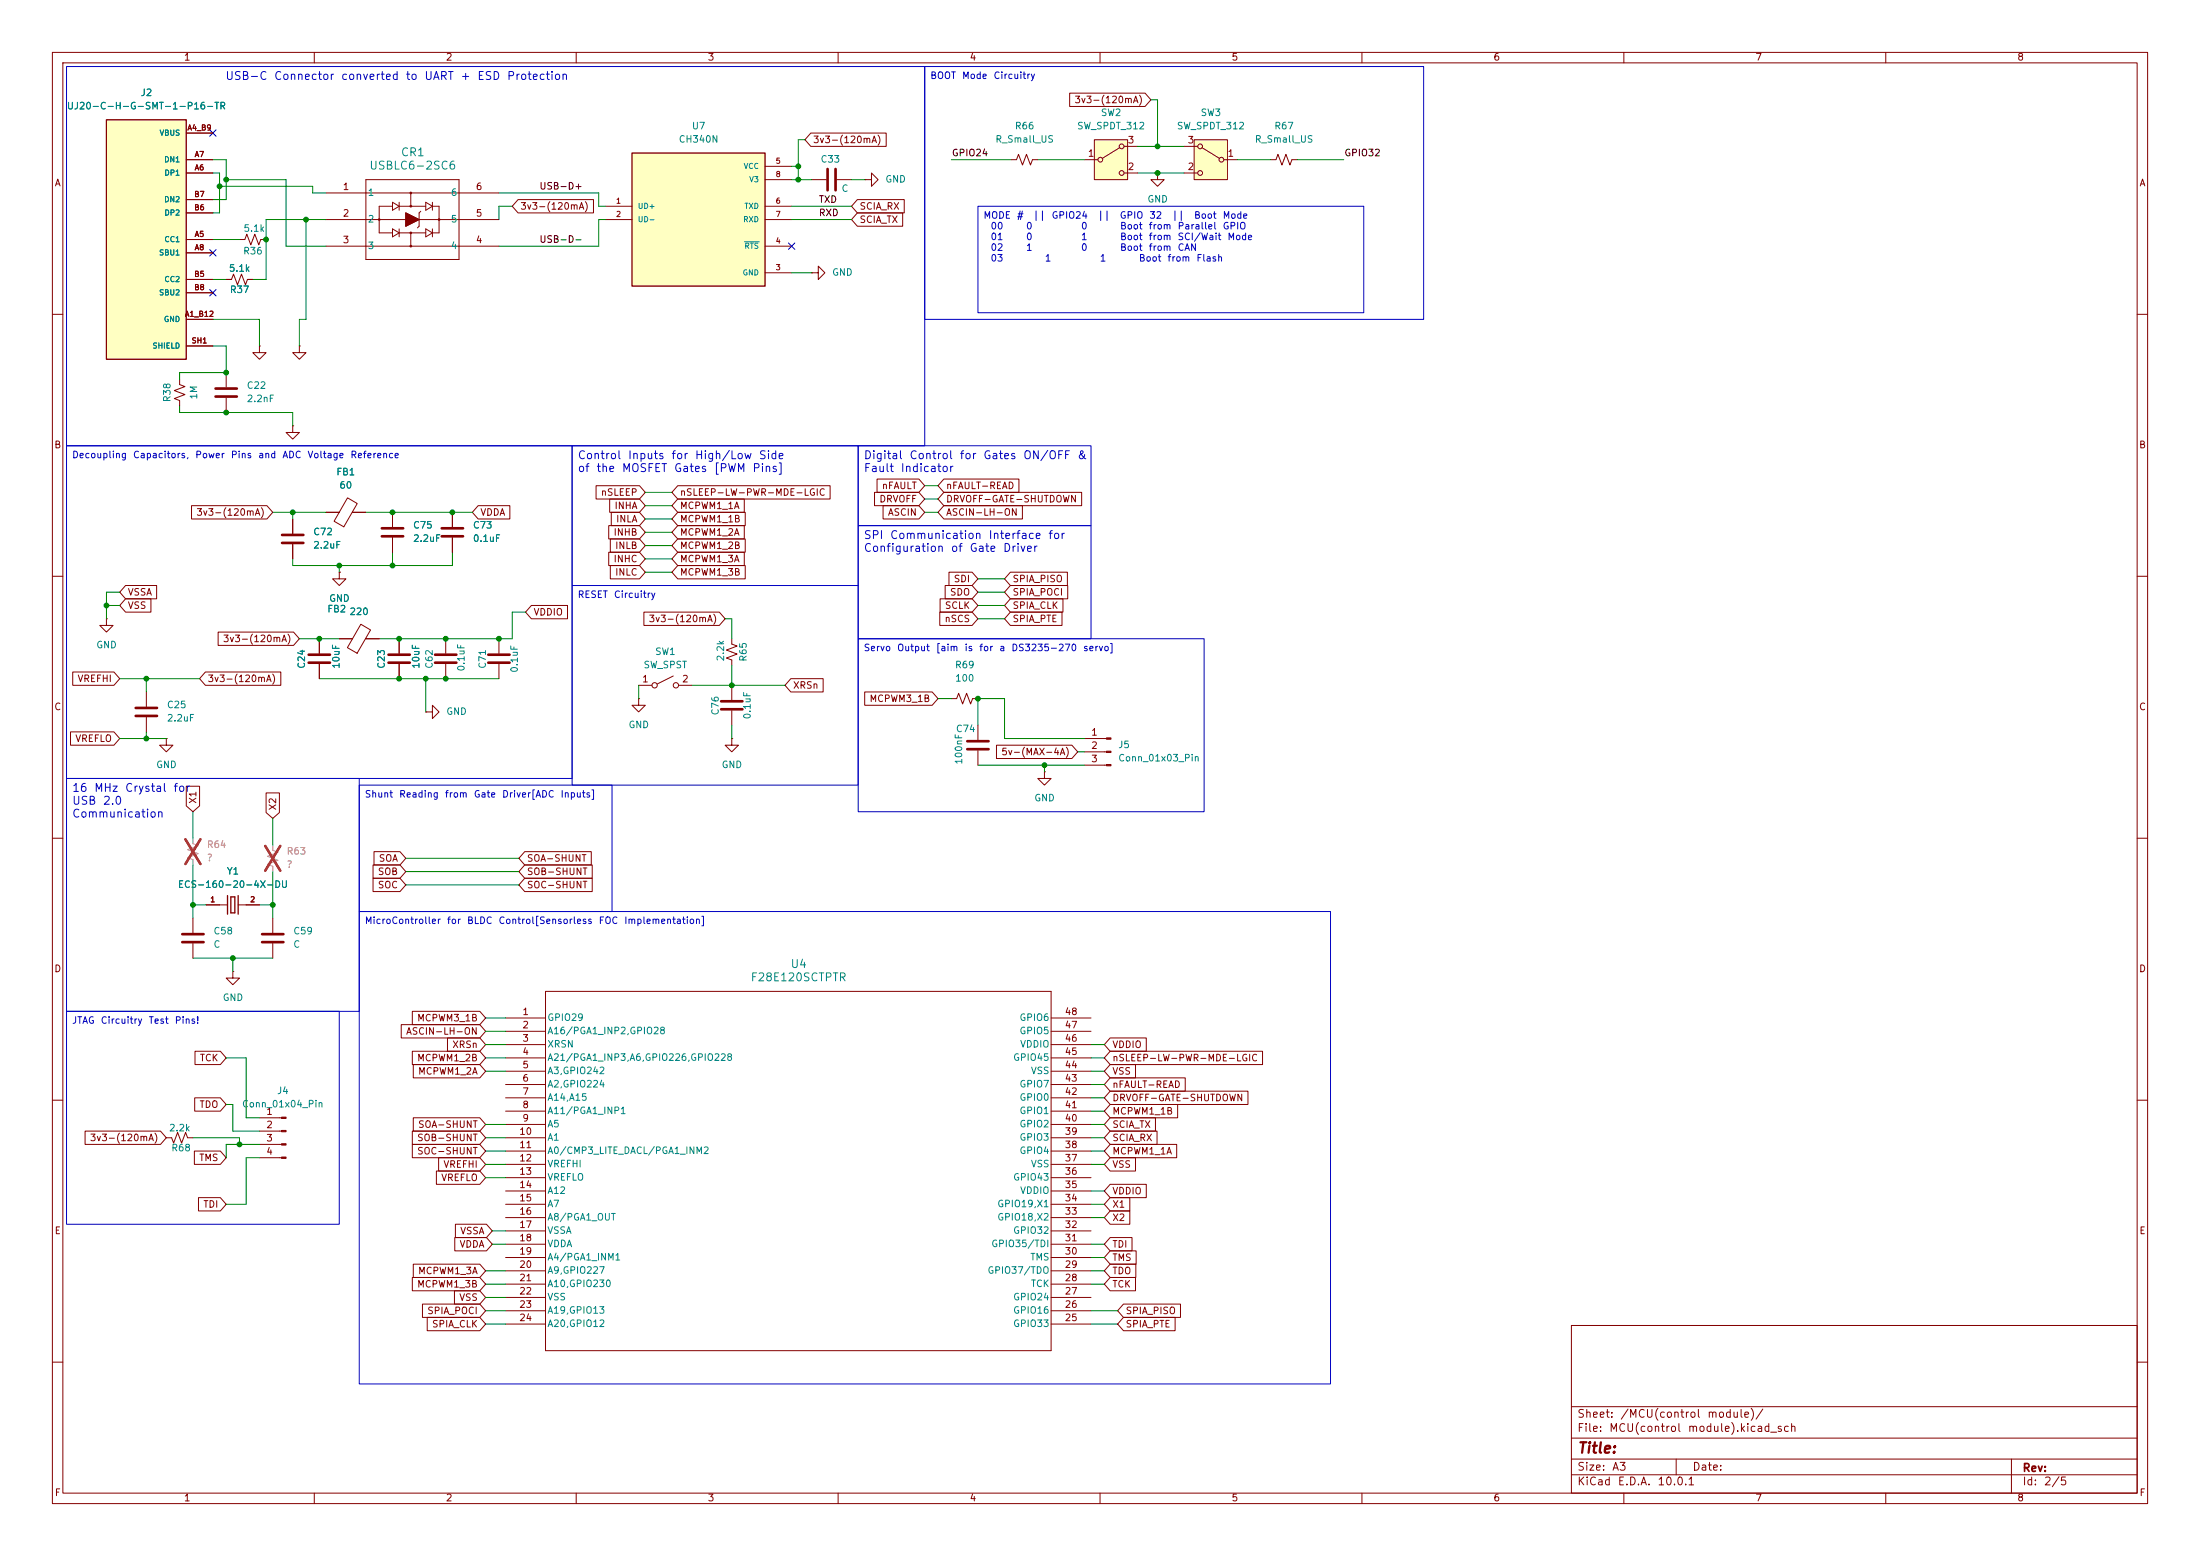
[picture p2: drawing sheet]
<svg xmlns="http://www.w3.org/2000/svg" width="420mm" height="297mm" viewBox="0 0 420 297" stroke-linecap="round" stroke-linejoin="round" font-family="sans-serif">
<path d="M0 0h420v297h-420z" fill="#fff" stroke="#fff" stroke-width=".19"/>
<g fill="none" stroke="#840000" stroke-width=".19">
<path d="M10 10h400v277h-400zM12 12h396v273h-396zM60 10v2M110 10v2M160 10v2M210 10v2M260 10v2M310 10v2M360 10v2M154.9 34.3h2.8M159.8 34.3h2.8M165.1 34.3h1.3v-1.3l1.2 1.3-1.2 1.3v-1.3"/>
<path d="M165.1 34.3h.1M45.7 45.7h1l.4-1 .8 2 .7-2 .8 2 .4-1h1M154.9 52.1h1.3v-1.3l1.3 1.3-1.3 1.2v-1.2M154.9 52.1h.1M10 60h2M34.3 72.4v1l1 .4-2 .7 2 .8-2 .8 1 .4v1M408 60h2M55.9 81.3v1.3h1.2l-1.2 1.2-1.3-1.2h1.3M55.9 81.3h.1M10 110h2M408 110h2M10 160h2"/>
<path d="M408 160h2M44.4 185.4v1.3h1.3l-1.3 1.3-1.2-1.3h1.2M44.4 185.4h.1M10 210h2M408 210h2M300 253h108v32h-108zM10 260h2M300 278.5h108M300 274.5h108M300 268.5h108M320 278.5v3M384 278.5v6.5"/>
<path d="M408 260h2M60 285v2M110 285v2M160 285v2M210 285v2M260 285v2M300 281.5h108M310 285v2M360 285v2"/>
</g>
<path d="M158 32.3v4M159.5 32.3v4" fill="none" stroke="#840000" stroke-width=".51"/>
<path d="M20.3 22.9h15.3v45.7h-15.3z" fill="#ffffc2"/>
<path d="M20.3 22.9h15.3v45.7h-15.3z" fill="none" stroke="#840000" stroke-width=".25"/>
<path d="M35.6 25.4h5M35.6 33h5M35.6 30.5h5M35.6 38.1h5M35.6 45.7h5M35.6 48.3h5M35.6 53.3h5M35.6 40.6h5M35.6 55.9h5M35.6 61h5M35.6 66h5" fill="none" stroke="#840000" stroke-width=".19"/>
<path d="M120.6 29.2h25.4v25.4h-25.4z" fill="#ffffc2"/>
<g fill="none" stroke="#840000" stroke-width=".25">
<path d="M120.6 29.2h25.4v25.4h-25.4zM43.4 170.9v3.6M44.1 171.2h.7v3h-.7zM45.5 170.9v3.6"/>
<circle cx="78.4" cy="36.8" r=".13"/>
<circle cx="78.4" cy="39.4" r=".13"/>
<circle cx="72.4" cy="41.9" r=".13"/>
<circle cx="78.4" cy="44.4" r=".13"/>
<circle cx="78.4" cy="47" r=".13"/>
<circle cx="83.8" cy="41.9" r=".13"/>
</g>
<g fill="none" stroke="#840000" stroke-width=".19">
<path d="M62.2 36.8h33M69.8 34.3h17.8v15.2h-17.8zM74.9 39.4h-2.5v5.1h2.5M74.9 38.6l1.3 .8-1.3 .7zM76.2 39.4h5.1M76.2 38.6v1.5M78.4 36.8v2.6M81.3 38.6l1.2 .8-1.2 .7zM82.5 39.4h1.3v5.1h-1.3M82.5 38.6v1.5M115.6 39.4h5M146 39.4h5.1"/>
<path d="M146 31.8h5.1M146 34.3h5.1M193 30.5h1.1l.3-1 .8 2 .8-2 .7 2 .4-1h1M62.2 41.9h33M62.2 47h33M74.9 43.7l1.3 .8-1.3 .7zM76.2 44.5h5.1M76.2 43.7v1.5M77.5 40.6l2.5 1.3-2.5 1.3zM78.4 44.5v2.5M80.3 40.3l-.3 .3v2.6l-.3 .3M81.3 43.7l1.2 .8-1.2 .7z"/>
<path d="M82.5 43.7v1.5M115.6 41.9h5M146 41.9h5.1M146 52.1h5.1M146 47h5.1M49.5 66v1.3h1.3l-1.3 1.3-1.2-1.3h1.2M49.5 66h.1M57.1 66v1.3h1.3l-1.3 1.3-1.2-1.3h1.2M57.1 66h.1M55.9 99.1v2.8M74.9 97.8v2.8M86.4 97.8v2.8"/>
<path d="M20.3 118.1v1.3h1.3l-1.3 1.3-1.3-1.3h1.3M20.3 118.1h.1M55.9 103.9v2.8M64.8 109.2v1.3h1.2l-1.2 1.3-1.3-1.3h1.3M64.8 109.2h.1M68.9 119.2l1.8 1-2.5 4.5-1.9-1.1zM74.9 102.6v2.8M86.4 102.6v2.8M27.9 132.1v2.8M27.9 136.9v2.8M64.8 121.9h2.5M69.8 121.9h2.6"/>
<path d="M76.2 121.9v2.8M76.2 126.7v2.8M81.3 135.9h1.2v-1.3l1.3 1.3-1.3 1.3v-1.3M81.3 135.9h.1M85.1 121.9v2.8M85.1 126.7v2.8M95.2 121.9v2.8M95.2 126.7v2.8M121.9 130.8h2.6M128.5 129l-3 1.6M129.5 130.8h2.6M139.7 121.9v1l1 .4-2 .8 2 .7-2 .8 1 .4v1"/>
<path d="M139.7 130.8v2.8M139.7 135.6v2.8M181.6 133.4h1l.4-1.1 .8 2.1 .7-2.1 .8 2.1 .4-1h1M186.7 138.4v2.8M31.7 141v1.2h1.3l-1.3 1.3-1.2-1.3h1.2M31.7 141h.1M139.7 141v1.2h1.3l-1.3 1.3-1.3-1.3h1.3M139.7 141h.1M186.7 143.3v2.8M199.4 147.3v1.3h1.3l-1.3 1.3-1.3-1.3h1.3M199.4 147.3h.1M207 141h4.2"/>
<path d="M207 143.5h4.2M207 146.1h4.2M36.8 175.3v2.8M39.4 172.7h4M45.5 172.7h4M36.8 180.1v2.8"/>
<circle cx="125" cy="130.8" r=".51"/>
<circle cx="129" cy="130.8" r=".51"/>
</g>
<path d="M142.1 46.2h2.8" fill="none" stroke="#008484" stroke-width=".19"/>
<g fill="#840000" stroke="#840000" stroke-width=".19">
<path d="M77.5 40.6l2.5 1.3-2.5 1.3z"/>
<path d="M211.2 140.8h.9v.3h-.9z"/>
<path d="M211.2 143.4h.9v.2h-.9z"/>
<path d="M211.2 145.9h.9v.3h-.9z"/>
</g>
<g fill="none" stroke="#840000" stroke-width=".51">
<path d="M53.8 102.1h4.1M53.8 103.6h4.1M72.9 100.8h4.1M72.9 102.4h4.1M84.3 100.8h4.1M84.3 102.4h4.1M25.9 135.1h4.1M25.9 136.7h4.1M74.2 125h4M74.2 126.5h4M83.1 125h4M83.1 126.5h4"/>
<path d="M93.2 125h4.1M93.2 126.5h4.1M137.7 133.9h4M137.7 135.4h4M184.7 141.5h4M184.7 143h4M34.8 178.3h4.1M34.8 179.8h4.1"/>
</g>
<path d="M36.8 160v1l1 .4-2 .8 2 .7-2 .8 1 .4v1M52.1 161.3v1l1 .4-2 .7 2 .8-2 .8 1 .4v1" fill="none" stroke="#a1a1a1" stroke-width=".19"/>
<path d="M35.4 160.2l2.9 4.7M38.3 160.2l-2.9 4.7M50.6 161.5l2.9 4.7M53.5 161.5l-2.9 4.7" fill="none" stroke="#ff2626" stroke-width=".46"/>
<path d="M228 26.7h6.3v7.6h-6.3z" fill="#ffffc2"/>
<g fill="none" stroke="#840000" stroke-width=".19">
<path d="M221 33v1.3h1.2l-1.2 1.3-1.3-1.3h1.3M221 33h.1M226.1 33h2.5M226.1 27.9h2.5M228 26.7h6.3v7.6h-6.3zM229.5 28.2l3.3 2M233.7 30.5h2.5M242.6 30.5h1l.4-1 .7 2 .8-2 .8 2 .3-1h1"/>
<circle cx="229.1" cy="27.9" r=".46"/>
<circle cx="229.1" cy="33" r=".46"/>
<circle cx="233.2" cy="30.5" r=".46"/>
</g>
<path d="M208.9 26.7h6.4v7.6h-6.4z" fill="#ffffc2"/>
<g fill="none" stroke="#840000" stroke-width=".19">
<path d="M204.2 17.8h14.4l1.1 1.3-1.1 1.2h-14.4zM35.6 30.5h5M35.6 33h5M35.6 25.4h5M35.6 38.1h5M98.9 38.1h14.4v2.5h-14.4l-1.1-1.2zM154.8 25.4h14.4v2.5h-14.4l-1.1-1.2zM163.7 38.1h8.9v2.5h-8.9l-1.1-1.2zM207 30.5h2.5M208.9 26.7h6.4v7.6h-6.4zM213.7 28.2l-3.3 2M214.6 33h2.6"/>
<path d="M214.6 27.9h2.6M35.6 53.3h5M35.6 45.7h5M35.6 48.3h5M35.6 40.6h5M35.6 55.9h5M43.2 53.3h1l.4-1 .7 2.1 .8-2.1 .8 2.1 .3-1.1h1.1M163.7 40.6h8.6v2.6h-8.6l-1.1-1.3zM35.6 61h5M35.6 66h5M43.2 71.1v2.8M43.2 75.9v2.8"/>
<path d="M36.6 96.5h14.4l1.1 1.3-1.1 1.3h-14.4zM55.9 99.1v2.8M62.2 97.8h2.6M66.3 95l1.9 1.1-2.6 4.5-1.8-1.1zM67.3 97.8h2.5M74.9 97.8v2.8M86.4 97.8v2.8M91.3 96.5h6v2.6h-6l-1.1-1.3zM113.8 92.7h8.3l1.1 1.3-1.1 1.3h-8.3zM116.4 95.2h5.7l1.1 1.3-1.1 1.3h-5.7zM116.7 97.8h5.4l1.1 1.3-1.1 1.2h-5.4zM129.4 97.8h12.9v2.5h-12.9l-1.1-1.2z"/>
<path d="M129.4 95.2h12.7v2.6h-12.7l-1.1-1.3zM129.4 92.7h29.1v2.6h-29.1l-1.1-1.3zM166.9 94h8.5l1.1 1.3-1.1 1.2h-8.5zM167.4 91.4h8l1.1 1.3-1.1 1.3h-8zM168.6 96.5h6.8l1.1 1.3-1.1 1.3h-6.8zM180.2 96.5h15v2.6h-15l-1.1-1.3zM180.2 91.4h14.3v2.6h-14.3l-1.1-1.3zM180.2 94h26.3v2.5h-26.3l-1.1-1.2zM24 114.3h4.8v2.5h-4.8l-1.1-1.2zM24 111.8h5.9v2.5h-5.9l-1.1-1.3zM55.9 103.9v2.8M64.8 109.2h.1"/>
<path d="M74.9 102.6v2.8M86.4 102.6v2.8M101.4 115.6h6.9v2.5h-6.9l-1.1-1.3zM116.2 100.3h5.9l1.1 1.3-1.1 1.3h-5.9zM116.2 105.4h5.9l1.1 1.3-1.1 1.3h-5.9zM116.5 102.9h5.6l1.1 1.2-1.1 1.3h-5.6zM116.5 107.9h5.6l1.1 1.3-1.1 1.3h-5.6zM122.9 116.8h14.4l1.1 1.3-1.1 1.3h-14.4zM129.4 102.9h12.9v2.5h-12.9l-1.1-1.3zM129.4 100.3h12.7v2.6h-12.7l-1.1-1.3zM129.4 105.4h12.7v2.6h-12.7l-1.1-1.3zM129.4 107.9h12.9v2.6h-12.9l-1.1-1.3z"/>
<path d="M179.4 116.8h6.2l1.1 1.3-1.1 1.3h-6.2zM179.5 114.3h6.1l1.1 1.3-1.1 1.2h-6.1zM180.4 111.8h5.2l1.1 1.2-1.1 1.3h-5.2zM181.2 109.2h4.4l1.1 1.3-1.1 1.3h-4.4zM192.9 116.8h9.8v2.6h-9.8l-1.1-1.3zM192.9 109.2h10.9v2.6h-10.9l-1.1-1.3zM192.9 114.3h10v2.5h-10l-1.1-1.2zM192.9 111.8h10.9v2.5h-10.9l-1.1-1.3zM13.5 139.7h8.2l1.2 1.3-1.2 1.2h-8.2zM13.9 128.3h7.8l1.2 1.2-1.2 1.3h-7.8zM39.2 128.3h14.4v2.5h-14.4l-1.1-1.3zM41.6 120.6h14.4l1.1 1.3-1.1 1.3h-14.4z"/>
<path d="M61 121.9v2.8M61 126.7v2.8M64.8 121.9h2.5M69.8 121.9h2.6M76.2 121.9v2.8M76.2 126.7v2.8M121.9 133.4v1.2h1.3l-1.3 1.3-1.3-1.3h1.3M121.9 133.4h.1M151 129.5h6.1v2.6h-6.1l-1.1-1.3zM165.1 132.1h12.9l1.1 1.3-1.1 1.2h-12.9zM35.6 150.1h2.5v3.7l-1.3 1.1-1.2-1.1zM50.8 151.3h2.5v3.8l-1.2 1.1-1.3-1.1z"/>
<path d="M190.2 142.2h14.4l1.1 1.3-1.1 1.3h-14.4zM39.4 172.7h2.5M47 172.7h2.5M52.1 175.3v2.8M71.2 165.1h5.2l1.1 1.3-1.1 1.2h-5.2zM71.2 167.6h5.2l1.1 1.3-1.1 1.3h-5.2zM71.4 162.6h5l1.1 1.2-1.1 1.3h-5zM100.2 165.1h12.9v2.5h-12.9l-1.1-1.2zM100.2 162.6h12.7v2.5h-12.7l-1.1-1.3zM100.2 167.6h12.9v2.6h-12.9l-1.1-1.3zM52.1 180.1v2.8M76.6 195.6h15l1.1 1.3-1.1 1.2h-15z"/>
<path d="M78.7 193h12.9l1.1 1.3-1.1 1.3h-12.9zM85.4 198.1h6.2l1.1 1.3-1.1 1.3h-6.2zM96.5 194.3h7.6M96.5 196.9h7.6M96.5 199.4h7.6M104.1 189.2h96.6v68.6h-96.6zM200.7 194.3h7.6M200.7 196.9h7.6M200.7 199.4h7.6M211.9 198.1h6.9v2.6h-6.9l-1.1-1.3zM16.2 215.9h14.4l1.1 1.3-1.1 1.2h-14.4zM31.7 217.2h1.1l.3 1 .8-2 .8 2 .7-2 .4 1h1"/>
<path d="M37.1 219.7h5l1.1 1.3-1.1 1.3h-5zM37.2 209.5h4.9l1.1 1.3-1.1 1.3h-4.9zM37.2 200.7h4.9l1.1 1.2-1.1 1.3h-4.9zM49.5 213.4h4.2M49.5 215.9h4.2M49.5 218.4h4.2M78.7 215.9h12.9l1.1 1.3-1.1 1.2h-12.9zM78.7 218.4h12.9l1.1 1.3-1.1 1.3h-12.9zM78.7 200.7h12.9l1.1 1.2-1.1 1.3h-12.9zM78.9 213.4h12.7l1.1 1.2-1.1 1.3h-12.7zM78.9 203.2h12.7l1.1 1.3-1.1 1.2h-12.7zM96.5 217.2h7.6"/>
<path d="M96.5 201.9h7.6M96.5 204.5h7.6M96.5 207h7.6M96.5 209.6h7.6M96.5 212.1h7.6M96.5 214.6h7.6M96.5 219.7h7.6M200.7 217.2h7.6M200.7 201.9h7.6M200.7 204.5h7.6M200.7 207h7.6M200.7 209.6h7.6"/>
<path d="M200.7 212.1h7.6M200.7 214.6h7.6M200.7 219.7h7.6M211.9 210.8h12.9v2.6h-12.9l-1.1-1.3zM211.9 208.3h26.3v2.5h-26.3l-1.1-1.2zM211.9 200.7h29.1v2.5h-29.1l-1.1-1.3zM211.9 215.9h9v2.5h-9l-1.1-1.2zM211.9 213.4h8.7v2.5h-8.7l-1.1-1.3zM211.9 205.7h14.4v2.6h-14.4l-1.1-1.3zM211.9 203.2h4.9v2.5h-4.9l-1.1-1.2zM211.9 218.4h12.7v2.6h-12.7l-1.1-1.3zM37.9 228.6h4.2l1.1 1.3-1.1 1.2h-4.2z"/>
<path d="M49.5 221h4.2M83.3 223.5h8.3l1.1 1.3-1.1 1.3h-8.3zM83.7 221h7.9l1.1 1.2-1.1 1.3h-7.9zM86.8 236.2h6.1l1.1 1.3-1.1 1.3h-6.1zM86.9 233.7h6l1.1 1.2-1.1 1.3h-6zM96.5 222.2h7.6M96.5 224.8h7.6M96.5 227.3h7.6M96.5 229.9h7.6M96.5 232.4h7.6M96.5 234.9h7.6M96.5 237.5h7.6"/>
<path d="M200.7 222.2h7.6M200.7 224.8h7.6M200.7 227.3h7.6M200.7 229.9h7.6M200.7 232.4h7.6M200.7 234.9h7.6M200.7 237.5h7.6M211.9 238.8h5v2.5h-5l-1.1-1.3zM211.9 221h4.9v2.5h-4.9l-1.1-1.3zM211.9 226.1h6.9v2.5h-6.9l-1.1-1.3zM211.9 236.2h4.2v2.6h-4.2l-1.1-1.3zM211.9 231.1h3.8v2.6h-3.8l-1.1-1.3z"/>
<path d="M211.9 228.6h3.8v2.5h-3.8l-1.1-1.2zM78.7 243.8h12.9l1.1 1.3-1.1 1.3h-12.9zM78.9 241.3h12.7l1.1 1.3-1.1 1.2h-12.7zM80.6 248.9h11l1.1 1.3-1.1 1.3h-11zM81.6 251.5h10l1.1 1.2-1.1 1.3h-10zM86.8 246.4h4.8l1.1 1.2-1.1 1.3h-4.8zM96.5 240h7.6M96.5 242.6h7.6M96.5 245.1h7.6M96.5 247.6h7.6M96.5 250.2h7.6M96.5 252.7h7.6"/>
<path d="M200.7 240h7.6M200.7 242.6h7.6M200.7 245.1h7.6M200.7 247.6h7.6M200.7 250.2h7.6M200.7 252.7h7.6M211.9 241.3h4.9v2.5h-4.9l-1.1-1.2zM211.9 243.8h4.9v2.6h-4.9l-1.1-1.3zM214.5 251.5h9.8v2.5h-9.8l-1.1-1.3zM214.5 248.9h10.9v2.6h-10.9l-1.1-1.3z"/>
<circle cx="210.1" cy="30.5" r=".46"/>
<circle cx="214.1" cy="33" r=".46"/>
<circle cx="214.1" cy="27.9" r=".46"/>
</g>
<g fill="#840000" stroke="#840000" stroke-width=".19">
<path d="M53.7 213.2h.9v.3h-.9z"/>
<path d="M53.7 215.8h.9v.2h-.9z"/>
<path d="M53.7 218.3h.9v.3h-.9z"/>
<path d="M53.7 220.9h.9v.2h-.9z"/>
</g>
<path d="M41.1 74.2h4.1M41.1 75.7h4.1M58.9 125h4.1M58.9 126.5h4.1M50 178.3h4.1M50 179.8h4.1" fill="none" stroke="#840000" stroke-width=".51"/>
<g fill="none" stroke="#008400" stroke-width=".19">
<path d="M219.7 19.1h1.3v8.8M40.6 30.5h2.6v7.6h-2.6M40.6 33h1.3v7.6h-1.3M41.9 35.6h17.8v1.2h2.5M43.2 34.3h11.4v12.7h7.6M95.2 36.8h19.1v2.6h1.3M97.8 39.4h-2.6v2.5M151.1 31.8h1.3M151.1 34.3h3.8M151.1 39.4h11.5M153.7 26.7h-1.3v7.6M162.6 34.3h2.5"/>
<path d="M181.6 30.5h11.4M198.1 30.5h8.9M217.2 33h8.9M217.2 27.9h8.9M236.2 30.5h6.4M247.6 30.5h8.9M40.6 53.3h2.6M40.6 45.7h5.1M58.4 41.9v19.1h-1.3v5M62.2 41.9h-11.4v11.4h-2.5M115.6 41.9h-1.3v5.1h-19.1M151.1 41.9h11.5"/>
<path d="M151.1 52.1h3.8M34.3 77.5v1.2h21.6v2.6M40.6 61h8.9v5M40.6 66h2.6v5.1h-8.9v1.3M52.1 97.8h10.1M55.9 97.8v1.3M69.8 97.8h20.4M123.2 99.1h5.1M123.2 96.5h5.1M123.2 94h5.1M176.5 97.8h2.6M176.5 92.7h2.6"/>
<path d="M176.5 95.3h2.6M20.3 115.6h2.6M22.9 113h-2.6v5.1M64.8 108v1.2M74.9 105.4v2.6M86.4 105.4v2.6h-30.5v-1.3M100.3 116.8h-2.5v5.1h-25.4M123.2 101.6h5.1M123.2 109.2h5.1M123.2 104.1h5.1M123.2 106.7h5.1M138.4 118.1h1.3v3.8"/>
<path d="M186.7 115.6h5.1M186.7 110.5h5.1M186.7 118.1h5.1M186.7 113h5.1M22.9 129.5h15.2M27.9 129.5v2.6M27.9 139.7v1.3M57.1 121.9h7.7M61 129.5h34.2M81.3 129.5v6.4M121.9 130.8v2.6M132.1 130.8h17.8"/>
<path d="M139.7 127v3.8M139.7 138.4v2.6M179.1 133.4h2.5M186.7 138.4v-5h5.1v7.6h15.2M22.9 141h8.8M36.8 154.9v5.1M52.1 156.2v5.1M186.7 146.1h20.3M199.4 146.1v1.2M205.7 143.5h1.3M36.8 172.7h2.6M36.8 165.1v10.2"/>
<path d="M49.5 172.7h2.6M52.1 166.4v8.9M77.5 168.9h21.6M77.5 163.8h21.6M77.5 166.4h21.6M36.8 182.9h15.3M44.4 182.9v2.5M92.7 199.4h3.8M92.7 194.3h3.8M92.7 196.9h3.8M208.3 199.4h2.5M36.8 217.2h8.9v1.2"/>
<path d="M43.2 201.9h3.8v11.5h2.5M43.2 210.8h1.2v5.1h5.1M49.5 218.4h-6.3v2.6M92.7 201.9h3.8M92.7 204.5h3.8M92.7 219.7h3.8M92.7 217.2h3.8M92.7 214.6h3.8M208.3 201.9h2.5M208.3 204.5h2.5M208.3 207h2.5M208.3 212.1h2.5"/>
<path d="M208.3 209.6h2.5M208.3 219.7h2.5M208.3 217.2h2.5M208.3 214.6h2.5M49.5 221h-2.5v8.9h-3.8M92.7 222.2h3.8M92.7 224.8h3.8M94 234.9h2.5M94 237.5h2.5M208.3 232.4h2.5M208.3 237.5h2.5M208.3 229.9h2.5"/>
<path d="M208.3 222.2h2.5M208.3 227.3h2.5M92.7 250.2h3.8M92.7 242.6h3.8M92.7 245.1h3.8M92.7 247.6h3.8M92.7 252.7h3.8M208.3 250.2h5.1M208.3 242.6h2.5M208.3 245.1h2.5M208.3 252.7h5.1M208.3 240h2.5"/>
</g>
<path d="M40 24.8l1.2 1.2M41.2 24.8l-1.2 1.2M40 55.3l1.2 1.2M40 47.7l1.2 1.2M41.2 55.3l-1.2 1.2M41.2 47.7l-1.2 1.2M150.5 46.4l1.2 1.2M151.7 46.4l-1.2 1.2" fill="none" stroke="#000084" stroke-width=".19"/>
<g fill="none" stroke="#0000c2" stroke-width=".19">
<path d="M12.7 12.7h163.8v72.4h-163.8zM176.5 12.7h95.3v48.3h-95.3zM186.7 39.4h73.6v20.3h-73.6zM12.7 85.1h96.5v63.5h-96.5zM109.2 85.1h54.6v26.7h-54.6zM163.8 85.1h44.5v15.2h-44.5zM109.2 111.8h54.6v38.1h-54.6zM163.8 100.3h44.5v21.6h-44.5zM163.8 121.9h66.1v33h-66.1zM12.7 148.6h55.9v44.4h-55.9zM68.6 149.9h48.2v24.1h-48.2zM68.6 174h185.4v90.2h-185.4z"/>
<path d="M12.7 193h52.1v40.7h-52.1z"/>
</g>
<path d="M36.8 160v1M36.8 164.1v1M52.1 161.3v1M52.1 165.4v1" fill="none" stroke="#a1a1a1" stroke-width=".19"/>
<path d="M35.4 160.2l2.9 4.7M38.3 160.2l-2.9 4.7M50.6 161.5l2.9 4.7M53.5 161.5l-2.9 4.7" fill="none" stroke="#ff2626" stroke-width=".46"/>
<g fill="#008400" stroke="#008400" stroke-width=".19">
<circle cx="221" cy="33" r=".46"/>
<circle cx="221" cy="27.9" r=".46"/>
<circle cx="76.2" cy="121.9" r=".46"/>
<circle cx="95.2" cy="121.9" r=".46"/>
<circle cx="76.2" cy="129.5" r=".46"/>
<circle cx="81.3" cy="129.5" r=".46"/>
<circle cx="85.1" cy="129.5" r=".46"/>
<circle cx="139.7" cy="130.8" r=".46"/>
<circle cx="186.7" cy="133.4" r=".46"/>
<circle cx="152.4" cy="31.8" r=".46"/>
<circle cx="152.4" cy="34.3" r=".46"/>
<circle cx="199.4" cy="146.1" r=".46"/>
<circle cx="36.8" cy="172.7" r=".46"/>
<circle cx="44.4" cy="182.9" r=".46"/>
<circle cx="52.1" cy="172.7" r=".46"/>
<circle cx="43.2" cy="78.7" r=".46"/>
<circle cx="20.3" cy="115.6" r=".46"/>
<circle cx="27.9" cy="129.5" r=".46"/>
<circle cx="27.9" cy="141" r=".46"/>
<circle cx="61" cy="121.9" r=".46"/>
<circle cx="55.9" cy="97.8" r=".46"/>
<circle cx="43.2" cy="71.1" r=".46"/>
<circle cx="50.8" cy="45.7" r=".46"/>
<circle cx="41.9" cy="35.6" r=".46"/>
<circle cx="43.2" cy="34.3" r=".46"/>
<circle cx="58.4" cy="41.9" r=".46"/>
<circle cx="45.7" cy="218.4" r=".46"/>
<circle cx="74.9" cy="97.8" r=".46"/>
<circle cx="74.9" cy="108" r=".46"/>
<circle cx="86.4" cy="97.8" r=".46"/>
<circle cx="85.1" cy="121.9" r=".46"/>
<circle cx="64.8" cy="108" r=".46"/>
</g>
<text font-size="2" fill="#840000" x="301" y="277.9">Title:</text>
<g font-size="1.5" fill="#0000c2">
<text x="42.9" y="15.6">USB-C</text>
<text x="52.2" y="15.6">Connector</text>
<text x="65" y="15.6">converted</text>
<text x="77.3" y="15.6">to</text>
<text x="80.9" y="15.6">UART</text>
<text x="87.8" y="15.6">+</text>
<text x="91" y="15.6">ESD</text>
<text x="96.7" y="15.6">Protection</text>
<text x="110.2" y="88">Control</text>
<text x="119.8" y="88">Inputs</text>
<text x="128" y="88">for</text>
<text x="132.5" y="88">High/Low Side</text>
<text x="164.8" y="88">Digital</text>
<text x="173.5" y="88">Control</text>
<text x="183.1" y="88">for</text>
<text x="187.6" y="88">Gates</text>
<text x="195.2" y="88">ON/OFF</text>
<text x="205.5" y="88">&amp;</text>
<text x="110.2" y="90.5">of</text>
<text x="113.7" y="90.5">the</text>
<text x="118.6" y="90.5">MOSFET</text>
<text x="128.6" y="90.5">Gates</text>
<text x="136.2" y="90.5">[PWM</text>
<text x="143.5" y="90.5">Pins]</text>
<text x="164.8" y="90.5">Fault</text>
<text x="171.8" y="90.5">Indicator</text>
<text x="164.8" y="103.3">SPI</text>
<text x="164.8" y="105.7">Configuration</text>
<text x="169.8" y="103.3">Communication</text>
<text x="181.4" y="105.7">of</text>
<text x="185" y="105.7">Gate</text>
<text x="188.6" y="103.3">Interface</text>
<text x="191.4" y="105.7">Driver</text>
<text x="200" y="103.3">for</text>
<text x="13.7" y="151.5">16</text>
<text x="13.7" y="154">USB</text>
<text x="17.9" y="151.5">MHz</text>
<text x="19.5" y="154">2.0</text>
<text x="23.8" y="151.5">Crystal</text>
<text x="33" y="151.5">for</text>
<text x="13.7" y="156.4">Communication</text>
</g>
<g font-size="1.5" fill="#008484">
<text x="70.4" y="32.7">USBLC6-2SC6</text>
<text x="76.4" y="30.2">CR1</text>
<text x="150.8" y="185.1">U4</text>
<text x="143.2" y="187.7">F28E120SCTPTR</text>
</g>
<g font-size="1.5" fill="#840000">
<text x="301" y="273.7">File:</text>
<text x="301" y="271">Sheet:</text>
<text x="307.1" y="273.7">MCU(control</text>
<text x="309.2" y="271">/MCU(control</text>
<text x="322.1" y="273.7">module).kicad_sch</text>
<text x="325.8" y="271">module)/</text>
<text x="301" y="281.1">Size:</text>
<text x="307.6" y="281.1">A3</text>
<text x="323" y="281.1">Date:</text>
<text x="386" y="281.3">Rev:</text>
<text x="301" y="283.9">KiCad</text>
<text x="308.7" y="283.9">E.D.A.</text>
<text x="316.3" y="283.9">10.0.1</text>
<text x="386" y="283.9">Id:</text>
<text x="390.1" y="283.9">2/5</text>
</g>
<g font-size="1.3" fill="#840000">
<text x="35" y="11.9">1</text>
<text x="85" y="11.9">2</text>
<text x="135" y="11.9">3</text>
<text x="185" y="11.9">4</text>
<text x="235" y="11.9">5</text>
<text x="285" y="11.9">6</text>
<text x="335" y="11.9">7</text>
<text x="385" y="11.9">8</text>
<text x="205" y="20">3v3-(120mA)</text>
<text x="155.1" y="27.6">3v3-(120mA)</text>
<text x="215.2" y="27.7">3</text>
<text x="226.6" y="27.7">3</text>
<text x="10.3" y="35.9">A</text>
<text x="207.6" y="30.2">1</text>
<text x="215.2" y="32.8">2</text>
<text x="226.6" y="32.8">2</text>
<text x="234.2" y="30.2">1</text>
<text x="408.3" y="35.9">A</text>
<text x="65.3" y="36.6">1</text>
<text x="65.3" y="41.7">2</text>
<text x="90.7" y="41.7">5</text>
<text x="90.7" y="36.6">6</text>
<text x="99.2" y="40.3">3v3-(120mA)</text>
<text x="164" y="40.3">SCIA_RX</text>
<text x="65.3" y="46.7">3</text>
<text x="90.7" y="46.7">4</text>
<text x="164" y="42.9">SCIA_TX</text>
<text x="10.3" y="85.9">B</text>
<text x="408.2" y="85.9">B</text>
<text x="114.6" y="94.9">nSLEEP</text>
<text x="129.7" y="94.9">nSLEEP-LW-PWR-MDE-LGIC</text>
<text x="168.2" y="93.7">nFAULT</text>
<text x="180.5" y="93.7">nFAULT-READ</text>
<text x="37.4" y="98.7">3v3-(120mA)</text>
<text x="91.6" y="98.7">VDDA</text>
<text x="117.2" y="97.5">INHA</text>
<text x="117.5" y="100">INLA</text>
<text x="129.7" y="100">MCPWM1_1B</text>
<text x="129.7" y="97.5">MCPWM1_1A</text>
<text x="167.8" y="96.2">DRVOFF</text>
<text x="169.4" y="98.7">ASCIN</text>
<text x="180.5" y="98.7">ASCIN-LH-ON</text>
<text x="180.5" y="96.2">DRVOFF-GATE-SHUTDOWN</text>
<text x="117" y="102.6">INHB</text>
<text x="117" y="107.6">INHC</text>
<text x="117.3" y="105.1">INLB</text>
<text x="129.7" y="105.1">MCPWM1_2B</text>
<text x="129.7" y="102.6">MCPWM1_2A</text>
<text x="129.7" y="107.6">MCPWM1_3A</text>
<text x="24.3" y="114">VSSA</text>
<text x="117.3" y="110.2">INLC</text>
<text x="129.7" y="110.2">MCPWM1_3B</text>
<text x="181.2" y="114">SDO</text>
<text x="182" y="111.4">SDI</text>
<text x="193.2" y="111.4">SPIA_PISO</text>
<text x="193.2" y="114">SPIA_POCI</text>
<text x="24.3" y="116.5">VSS</text>
<text x="101.8" y="117.8">VDDIO</text>
<text x="123.7" y="119.1">3v3-(120mA)</text>
<text x="180.2" y="119.1">nSCS</text>
<text x="180.3" y="116.5">SCLK</text>
<text x="193.2" y="119.1">SPIA_PTE</text>
<text x="193.2" y="116.5">SPIA_CLK</text>
<text x="42.5" y="122.9">3v3-(120mA)</text>
<text x="14.7" y="130.5">VREFHI</text>
<text x="39.5" y="130.5">3v3-(120mA)</text>
<text x="122.5" y="130.6">1</text>
<text x="130.1" y="130.6">2</text>
<text x="151.3" y="131.8">XRSn</text>
<text x="10.3" y="135.9">C</text>
<text x="165.9" y="134.3">MCPWM3_1B</text>
<text x="408.2" y="135.9">C</text>
<text x="14.3" y="141.9">VREFLO</text>
<text x="208.2" y="140.7">1</text>
<text x="208.2" y="143.3">2</text>
<text x="191" y="144.5">5v-(MAX-4A)</text>
<text x="208.2" y="145.8">3</text>
<text x="37.8" y="153.5" transform="rotate(-90 37.8 153.5)">X1</text>
<text x="53" y="154.8" transform="rotate(-90 53 154.8)">X2</text>
<text x="72" y="167.3">SOB</text>
<text x="72.2" y="164.8">SOA</text>
<text x="100.5" y="167.3">SOB-SHUNT</text>
<text x="100.5" y="164.8">SOA-SHUNT</text>
<text x="72" y="169.9">SOC</text>
<text x="100.5" y="169.9">SOC-SHUNT</text>
<text x="10.3" y="185.9">D</text>
<text x="408.2" y="185.9">D</text>
<text x="77.4" y="197.8">ASCIN-LH-ON</text>
<text x="79.5" y="195.3">MCPWM3_1B</text>
<text x="99.6" y="194.1">1</text>
<text x="99.6" y="196.6">2</text>
<text x="203.2" y="196.6">47</text>
<text x="203.2" y="194.1">48</text>
<text x="38" y="202.9">TCK</text>
<text x="79.5" y="202.9">MCPWM1_2B</text>
<text x="86.2" y="200.3">XRSn</text>
<text x="99.6" y="199.1">3</text>
<text x="99.6" y="201.7">4</text>
<text x="203.2" y="201.7">45</text>
<text x="203.2" y="199.1">46</text>
<text x="212.2" y="202.9">nSLEEP-LW-PWR-MDE-LGIC</text>
<text x="212.2" y="200.3">VDDIO</text>
<text x="79.7" y="205.4">MCPWM1_2A</text>
<text x="99.6" y="204.2">5</text>
<text x="99.6" y="206.8">6</text>
<text x="99.6" y="209.3">7</text>
<text x="203.2" y="209.3">42</text>
<text x="203.2" y="206.8">43</text>
<text x="203.2" y="204.2">44</text>
<text x="212.2" y="208">nFAULT-READ</text>
<text x="212.2" y="205.4">VSS</text>
<text x="38" y="211.8">TDO</text>
<text x="50.7" y="213.1">1</text>
<text x="50.7" y="215.6">2</text>
<text x="79.7" y="215.6">SOA-SHUNT</text>
<text x="99.6" y="211.8">8</text>
<text x="99.6" y="214.4">9</text>
<text x="203.2" y="214.4">40</text>
<text x="203.2" y="211.8">41</text>
<text x="212.2" y="213">MCPWM1_1B</text>
<text x="212.2" y="210.5">DRVOFF-GATE-SHUTDOWN</text>
<text x="212.2" y="215.6">SCIA_TX</text>
<text x="17.1" y="218.1">3v3-(120mA)</text>
<text x="37.9" y="221.9">TMS</text>
<text x="50.7" y="218.2">3</text>
<text x="50.7" y="220.7">4</text>
<text x="79.5" y="218.1">SOB-SHUNT</text>
<text x="79.5" y="220.7">SOC-SHUNT</text>
<text x="99" y="216.9">10</text>
<text x="99" y="219.5">11</text>
<text x="99" y="222">12</text>
<text x="203.2" y="222">37</text>
<text x="203.2" y="219.5">38</text>
<text x="203.2" y="216.9">39</text>
<text x="212.2" y="218.1">SCIA_RX</text>
<text x="212.2" y="220.7">MCPWM1_1A</text>
<text x="84.1" y="225.7">VREFLO</text>
<text x="84.5" y="223.2">VREFHI</text>
<text x="99" y="224.5">13</text>
<text x="99" y="227.1">14</text>
<text x="203.2" y="227.1">35</text>
<text x="203.2" y="224.5">36</text>
<text x="212.2" y="223.2">VSS</text>
<text x="38.7" y="230.8">TDI</text>
<text x="99" y="229.6">15</text>
<text x="99" y="232.2">16</text>
<text x="203.2" y="232.2">33</text>
<text x="203.2" y="229.6">34</text>
<text x="212.2" y="228.3">VDDIO</text>
<text x="212.2" y="233.4">X2</text>
<text x="212.2" y="230.8">X1</text>
<text x="10.3" y="235.9">E</text>
<text x="87.6" y="238.4">VDDA</text>
<text x="87.8" y="235.9">VSSA</text>
<text x="99" y="234.7">17</text>
<text x="99" y="237.2">18</text>
<text x="99" y="239.8">19</text>
<text x="203.2" y="239.8">30</text>
<text x="203.2" y="237.2">31</text>
<text x="203.2" y="234.7">32</text>
<text x="212.2" y="238.4">TDI</text>
<text x="408.3" y="235.9">E</text>
<text x="79.7" y="243.5">MCPWM1_3A</text>
<text x="99" y="242.3">20</text>
<text x="99" y="244.9">21</text>
<text x="203.2" y="244.9">28</text>
<text x="203.2" y="242.3">29</text>
<text x="212.2" y="243.5">TDO</text>
<text x="212.2" y="241">TMS</text>
<text x="79.5" y="246.1">MCPWM1_3B</text>
<text x="81.5" y="251.1">SPIA_POCI</text>
<text x="87.6" y="248.6">VSS</text>
<text x="99" y="247.4">22</text>
<text x="99" y="249.9">23</text>
<text x="203.2" y="249.9">26</text>
<text x="203.2" y="247.4">27</text>
<text x="212.2" y="246.1">TCK</text>
<text x="214.8" y="251.1">SPIA_PISO</text>
<text x="82.4" y="253.7">SPIA_CLK</text>
<text x="99" y="252.5">24</text>
<text x="203.2" y="252.5">25</text>
<text x="214.8" y="253.7">SPIA_PTE</text>
<text x="10.3" y="285.9">F</text>
<text x="35" y="286.9">1</text>
<text x="85" y="286.9">2</text>
<text x="135" y="286.9">3</text>
<text x="185" y="286.9">4</text>
<text x="235" y="286.9">5</text>
<text x="285" y="286.9">6</text>
<text x="335" y="286.9">7</text>
<text x="385" y="286.9">8</text>
<text x="408.3" y="285.9">F</text>
</g>
<g font-size="1.3" fill="#0000c2">
<text x="177.5" y="15.4">BOOT</text>
<text x="183.6" y="15.4">Mode</text>
<text x="189.6" y="15.4">Circuitry</text>
<text x="187.6" y="42">MODE</text>
<text x="189" y="44.1">00</text>
<text x="189" y="46.1">01</text>
<text x="194" y="42">#</text>
<text x="195.8" y="44.1">0</text>
<text x="195.8" y="46.1">0</text>
<text x="197.1" y="42">||</text>
<text x="200.7" y="42">GPIO24</text>
<text x="206.3" y="44.1">0</text>
<text x="206.3" y="46.1">1</text>
<text x="209.4" y="42">||</text>
<text x="213.7" y="42">GPIO</text>
<text x="213.7" y="44.1">Boot</text>
<text x="213.7" y="46.1">Boot</text>
<text x="219.2" y="44.1">from</text>
<text x="219.2" y="46.1">from</text>
<text x="219.3" y="42">32</text>
<text x="223.6" y="42">||</text>
<text x="224.7" y="44.1">Parallel</text>
<text x="224.7" y="46.1">SCI/Wait</text>
<text x="227.8" y="42">Boot</text>
<text x="233.3" y="42">Mode</text>
<text x="233.3" y="44.1">GPIO</text>
<text x="234.2" y="46.1">Mode</text>
<text x="189" y="48.2">02</text>
<text x="189" y="50.2">03</text>
<text x="195.8" y="48.2">1</text>
<text x="199.4" y="50.2">1</text>
<text x="206.3" y="48.2">0</text>
<text x="209.9" y="50.2">1</text>
<text x="213.7" y="48.2">Boot</text>
<text x="217.3" y="50.2">Boot</text>
<text x="219.2" y="48.2">from</text>
<text x="222.8" y="50.2">from</text>
<text x="224.7" y="48.2">CAN</text>
<text x="228.3" y="50.2">Flash</text>
<text x="13.7" y="87.8">Decoupling</text>
<text x="25.3" y="87.8">Capacitors,</text>
<text x="37.2" y="87.8">Power</text>
<text x="44" y="87.8">Pins</text>
<text x="49.2" y="87.8">and</text>
<text x="53.8" y="87.8">ADC</text>
<text x="58.6" y="87.8">Voltage</text>
<text x="66.8" y="87.8">Reference</text>
<text x="110.2" y="114.4">RESET</text>
<text x="117.1" y="114.4">Circuitry</text>
<text x="164.8" y="124.6">Servo</text>
<text x="171.2" y="124.6">Output</text>
<text x="178.6" y="124.6">[aim</text>
<text x="184" y="124.6">is</text>
<text x="186.8" y="124.6">for</text>
<text x="190.7" y="124.6">a</text>
<text x="193" y="124.6">DS3235-270</text>
<text x="206.7" y="124.6">servo]</text>
<text x="69.5" y="152.5">Shunt</text>
<text x="76.1" y="152.5">Reading</text>
<text x="84.8" y="152.5">from</text>
<text x="90.3" y="152.5">Gate</text>
<text x="95.7" y="152.5">Driver[ADC</text>
<text x="106.9" y="152.5">Inputs]</text>
<text x="69.5" y="176.7">MicroController</text>
<text x="85.2" y="176.7">for</text>
<text x="89" y="176.7">BLDC</text>
<text x="95.1" y="176.7">Control[Sensorless</text>
<text x="114.2" y="176.7">FOC</text>
<text x="119" y="176.7">Implementation]</text>
<text x="13.7" y="195.7">JTAG</text>
<text x="19.1" y="195.7">Circuitry</text>
<text x="28.3" y="195.7">Test</text>
<text x="33.3" y="195.7">Pins!</text>
</g>
<g font-size="1.3" fill="#008484">
<text x="12.7" y="21.2">UJ20-C-H-G-SMT-1-P16-TR</text>
<text x="26.7" y="18.6">J2</text>
<text x="210.1" y="22.5">SW2</text>
<text x="229.1" y="22.5">SW3</text>
<text x="129.5" y="27.5">CH340N</text>
<text x="132" y="25">U7</text>
<text x="189.9" y="27.5">R_Small_US</text>
<text x="193.6" y="25">R66</text>
<text x="205.5" y="25">SW_SPDT_312</text>
<text x="224.6" y="25">SW_SPDT_312</text>
<text x="239.4" y="27.5">R_Small_US</text>
<text x="243.2" y="25">R67</text>
<text x="156.5" y="31.3">C33</text>
<text x="168.9" y="35.2">GND</text>
<text x="70.1" y="37.7">1</text>
<text x="86" y="37.7">6</text>
<text x="160.6" y="36.9">C</text>
<text x="218.9" y="39">GND</text>
<text x="46.4" y="44.6">5.1k</text>
<text x="70.1" y="42.8">2</text>
<text x="70.1" y="47.9">3</text>
<text x="86" y="47.9">4</text>
<text x="86" y="42.8">5</text>
<text x="43.6" y="52.2">5.1k</text>
<text x="46.3" y="48.9">R36</text>
<text x="158.8" y="52.9">GND</text>
<text x="43.8" y="56.2">R37</text>
<text x="32.9" y="76.9" transform="rotate(-90 32.9 76.9)">R38</text>
<text x="37.9" y="76.4" transform="rotate(-90 37.9 76.4)">1M</text>
<text x="47" y="74.5">C22</text>
<text x="47" y="77.1">2.2nF</text>
<text x="64.1" y="91">FB1</text>
<text x="64.7" y="93.6">60</text>
<text x="78.7" y="101.2">C75</text>
<text x="90.2" y="101.2">C73</text>
<text x="59.7" y="102.5">C72</text>
<text x="59.7" y="105">2.2uF</text>
<text x="78.7" y="103.7">2.2uF</text>
<text x="90.2" y="103.7">0.1uF</text>
<text x="62.4" y="117.2">FB2</text>
<text x="62.7" y="115.2">GND</text>
<text x="66.6" y="117.7">220</text>
<text x="18.3" y="124.1">GND</text>
<text x="125" y="125.3">SW1</text>
<text x="58.5" y="127.8" transform="rotate(-90 58.5 127.8)">C24</text>
<text x="65.1" y="127.8" transform="rotate(-90 65.1 127.8)">10uF</text>
<text x="73.8" y="127.8" transform="rotate(-90 73.8 127.8)">C23</text>
<text x="80.4" y="127.8" transform="rotate(-90 80.4 127.8)">10uF</text>
<text x="82.9" y="127.8" transform="rotate(-90 82.9 127.8)">C62</text>
<text x="89" y="128.3" transform="rotate(-90 89 128.3)">0.1uF</text>
<text x="93.1" y="127.8" transform="rotate(-90 93.1 127.8)">C71</text>
<text x="99.2" y="128.5" transform="rotate(-90 99.2 128.5)">0.1uF</text>
<text x="122.8" y="127.9">SW_SPST</text>
<text x="138.5" y="126.3" transform="rotate(-90 138.5 126.3)">2.2k</text>
<text x="142.8" y="126.4" transform="rotate(-90 142.8 126.4)">R65</text>
<text x="182.2" y="127.9">R69</text>
<text x="182.2" y="130.4">100</text>
<text x="31.8" y="135.5">C25</text>
<text x="85.1" y="136.8">GND</text>
<text x="137.5" y="136.6" transform="rotate(-90 137.5 136.6)">C76</text>
<text x="143.6" y="137.4" transform="rotate(-90 143.6 137.4)">0.1uF</text>
<text x="31.8" y="138">2.2uF</text>
<text x="119.9" y="139.3">GND</text>
<text x="182.4" y="140.1">C74</text>
<text x="213.4" y="143.1">J5</text>
<text x="29.7" y="146.9">GND</text>
<text x="137.7" y="146.9">GND</text>
<text x="184" y="146" transform="rotate(-90 184 146)">100nF</text>
<text x="213.4" y="145.6">Conn_01x03_Pin</text>
<text x="197.4" y="153.3">GND</text>
<text x="43.2" y="167.2">Y1</text>
<text x="33.9" y="169.8">ECS-160-20-4X-DU</text>
<text x="40.6" y="178.7">C58</text>
<text x="55.9" y="178.7">C59</text>
<text x="40.6" y="181.2">C</text>
<text x="55.9" y="181.2">C</text>
<text x="42.4" y="191.4">GND</text>
<text x="104.4" y="195.2">GPIO29</text>
<text x="104.4" y="197.7">A16/PGA1_INP2,GPIO28</text>
<text x="194.5" y="197.7">GPIO5</text>
<text x="194.5" y="195.2">GPIO6</text>
<text x="104.4" y="200.3">XRSN</text>
<text x="104.4" y="202.8">A21/PGA1_INP3,A6,GPIO226,GPIO228</text>
<text x="193.3" y="202.8">GPIO45</text>
<text x="194.6" y="200.3">VDDIO</text>
<text x="52.8" y="209.1">J4</text>
<text x="104.4" y="205.3">A3,GPIO242</text>
<text x="104.4" y="207.9">A2,GPIO224</text>
<text x="194.5" y="207.9">GPIO7</text>
<text x="196.7" y="205.3">VSS</text>
<text x="46.1" y="211.7">Conn_01x04_Pin</text>
<text x="104.4" y="210.4">A14,A15</text>
<text x="104.4" y="213">A11/PGA1_INP1</text>
<text x="104.4" y="215.5">A5</text>
<text x="194.5" y="215.5">GPIO2</text>
<text x="194.5" y="213">GPIO1</text>
<text x="194.5" y="210.4">GPIO0</text>
<text x="32.2" y="216.3">2.2k</text>
<text x="32.6" y="220.1">R68</text>
<text x="104.4" y="218">A1</text>
<text x="104.4" y="220.6">A0/CMP3_LITE_DACL/PGA1_INM2</text>
<text x="194.5" y="220.6">GPIO4</text>
<text x="194.5" y="218">GPIO3</text>
<text x="104.4" y="223.1">VREFHI</text>
<text x="104.4" y="225.7">VREFLO</text>
<text x="193.3" y="225.7">GPIO43</text>
<text x="196.7" y="223.1">VSS</text>
<text x="104.4" y="228.2">A12</text>
<text x="104.4" y="230.7">A7</text>
<text x="104.4" y="233.3">A8/PGA1_OUT</text>
<text x="190.3" y="233.3">GPIO18,X2</text>
<text x="190.3" y="230.7">GPIO19,X1</text>
<text x="194.6" y="228.2">VDDIO</text>
<text x="104.4" y="235.8">VSSA</text>
<text x="104.4" y="238.4">VDDA</text>
<text x="189.1" y="238.4">GPIO35/TDI</text>
<text x="193.3" y="235.8">GPIO32</text>
<text x="104.4" y="240.9">A4/PGA1_INM1</text>
<text x="104.4" y="243.4">A9,GPIO227</text>
<text x="104.4" y="246">A10,GPIO230</text>
<text x="188.4" y="243.4">GPIO37/TDO</text>
<text x="196.6" y="240.9">TMS</text>
<text x="196.7" y="246">TCK</text>
<text x="104.4" y="248.5">VSS</text>
<text x="104.4" y="251.1">A19,GPIO13</text>
<text x="193.3" y="251.1">GPIO16</text>
<text x="193.3" y="248.5">GPIO24</text>
<text x="104.4" y="253.6">A20,GPIO12</text>
<text x="193.3" y="253.6">GPIO33</text>
</g>
<g font-size="1.3">
<text x="181.6" y="30.1">GPIO24</text>
<text x="256.5" y="30.1">GPIO32</text>
<text x="102.9" y="36.5">USB-D+</text>
<text x="156.2" y="39">TXD</text>
<text x="156.2" y="41.6">RXD</text>
<text x="102.9" y="46.6">USB-D-</text>
</g>
<g font-size="1.3" fill="#a1a1a1">
<text x="39.4" y="162.2">R64</text>
<text x="39.4" y="164.7">?</text>
<text x="54.6" y="163.4">R63</text>
<text x="54.6" y="166">?</text>
</g>
<g font-size="1" fill="#008484">
<text x="30.4" y="26.1">VBUS</text>
<text x="31.2" y="31.2">DN1</text>
<text x="31.3" y="33.8">DP1</text>
<text x="141.9" y="32.5">VCC</text>
<text x="142.9" y="35">V3</text>
<text x="31.2" y="38.8">DN2</text>
<text x="31.3" y="41.4">DP2</text>
<text x="121.7" y="40.1">UD+</text>
<text x="142" y="40.1">TXD</text>
<text x="31.3" y="46.5">CC1</text>
<text x="121.7" y="42.6">UD-</text>
<text x="141.8" y="42.6">RXD</text>
<text x="142" y="47.7">RTS</text>
<text x="30.3" y="49">SBU1</text>
<text x="141.7" y="52.8">GND</text>
<text x="30.3" y="56.6">SBU2</text>
<text x="31.3" y="54.1">CC2</text>
<text x="31.2" y="61.7">GND</text>
<text x="29" y="66.8">SHIELD</text>
</g>
<g font-size="1" fill="#840000">
<text x="35.7" y="25.1">A4_B9</text>
<text x="37.1" y="32.8">A6</text>
<text x="37.1" y="30.2">A7</text>
<text x="148" y="31.5">5</text>
<text x="148" y="34">8</text>
<text x="37" y="40.4">B6</text>
<text x="37" y="37.8">B7</text>
<text x="117.5" y="39.1">1</text>
<text x="117.5" y="41.7">2</text>
<text x="148" y="39.1">6</text>
<text x="148" y="41.7">7</text>
<text x="37.1" y="45.5">A5</text>
<text x="148" y="46.7">4</text>
<text x="37" y="53.1">B5</text>
<text x="37.1" y="48">A8</text>
<text x="148" y="51.8">3</text>
<text x="37" y="55.6">B8</text>
<text x="35.2" y="60.7">A1_B12</text>
<text x="36.5" y="65.8">SH1</text>
<text x="40" y="172.5">1</text>
<text x="47.6" y="172.5">2</text>
</g>
</svg>
